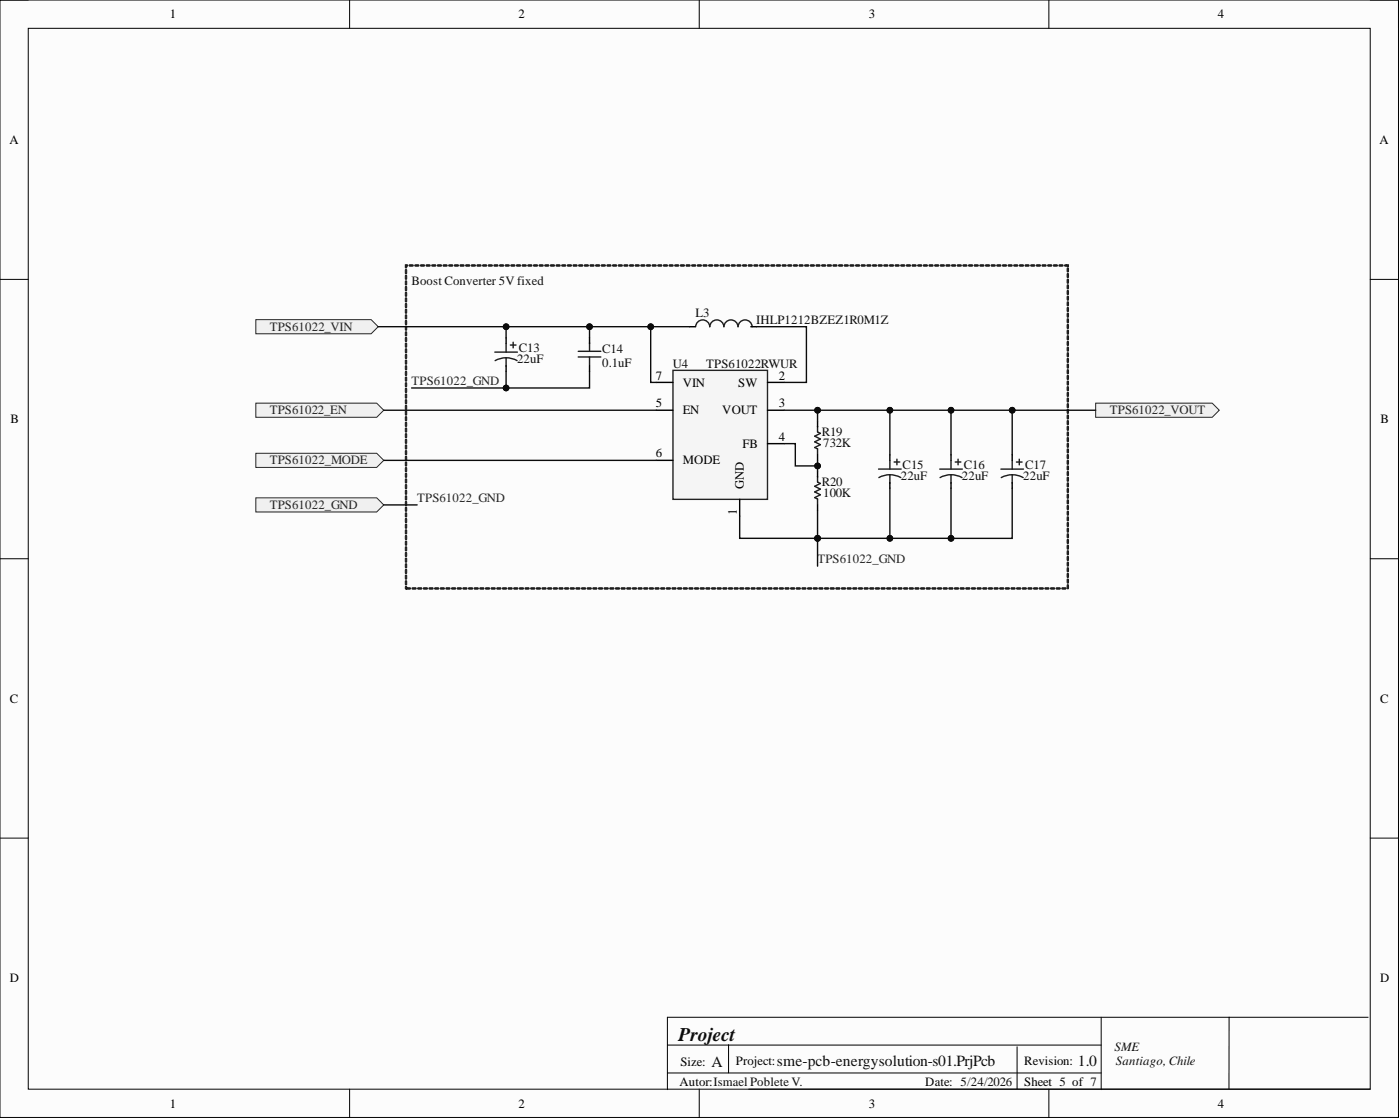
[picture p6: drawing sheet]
<svg xmlns="http://www.w3.org/2000/svg" width="251mm" height="201mm" viewBox="0 0 251 201" stroke-linecap="round" stroke-linejoin="round" font-family="sans-serif">
<path d="M0 0h250.9v200.5h-250.9z" fill-rule="evenodd" fill="#fcfcfc"/>
<path d="M0 0h250.9v200.5h-250.9z" fill="none" stroke="#000" stroke-width=".18"/>
<path d="M5.1 5.1h240.7v190.3h-240.7z" fill-rule="evenodd" fill="#fcfcfc"/>
<g fill="none" stroke="#000" stroke-width=".18">
<path d="M0 0h5.1M5.1 5.1h240.7v190.3h-240.7zM62.7 0v5.1M125.5 0v5.1M188.2 0v5.1M245.8 0h5.1v5.1M0 50.1h5.1M245.8 50.1h5.1M0 100.2h5.1M245.8 100.2h5.1M0 150.3h5.1M245.8 150.3h5.1"/>
<path d="M62.7 195.4v5.1M119.7 187.5h77.9M119.7 192.5h77.9M125.5 195.4v5.1M130.7 187.4v5.1M134.3 195.4h111.5M182.5 187.8v7.6M188.2 195.4v5.1M197.6 182.5v13M220.5 182.5v12.9M245.5 182.5h-125.8v13M250.9 195.4v5.1"/>
</g>
<path d="M120.7 66.4h17v23.2h-17z" fill-rule="evenodd" fill="#f5f5f5"/>
<path d="M120.7 66.4h17v23.2h-17z" fill="none" stroke="#262626" stroke-width=".25"/>
<path d="M117.7 68.6h3M117.7 73.6h3M137.7 68.6h3M137.7 73.6h3M137.7 79.6h3M117.7 82.6h3M132.7 89.6v3" fill="none" stroke="#000" stroke-width=".25"/>
<path d="M45.9 57.3h20.7l1.3 1.3-1.3 1.3h-20.7z" fill-rule="evenodd" fill="#f0f0f0"/>
<path d="M45.9 57.3h20.7l1.3 1.3-1.3 1.3h-20.7z" fill="none" stroke="#262626" stroke-width=".18"/>
<path d="M45.9 72.3h21.7l1.3 1.3-1.3 1.3h-21.7z" fill-rule="evenodd" fill="#f0f0f0"/>
<path d="M45.9 72.3h21.7l1.3 1.3-1.3 1.3h-21.7z" fill="none" stroke="#262626" stroke-width=".18"/>
<path d="M45.9 81.3h21.7l1.3 1.3-1.3 1.2h-21.7z" fill-rule="evenodd" fill="#f0f0f0"/>
<path d="M45.9 81.3h21.7l1.3 1.3-1.3 1.2h-21.7z" fill="none" stroke="#262626" stroke-width=".18"/>
<path d="M196.6 72.3h20.9l1.3 1.3-1.3 1.3h-20.9z" fill-rule="evenodd" fill="#f0f0f0"/>
<path d="M196.6 72.3h20.9l1.3 1.3-1.3 1.3h-20.9z" fill="none" stroke="#262626" stroke-width=".18"/>
<path d="M45.9 89.3h21.7l1.3 1.3-1.3 1.2h-21.7z" fill-rule="evenodd" fill="#f0f0f0"/>
<path d="M45.9 89.3h21.7l1.3 1.3-1.3 1.2h-21.7z" fill="none" stroke="#262626" stroke-width=".18"/>
<path d="M72.8 105.2l.2 .1-.2 .4-.1-.1zM72.8 104.2l.2 .1v.5l-.2 .1-.1-.1zM72.8 103.2l.2 .1v.5l-.2 .1-.1-.1zM72.8 102.2l.2 .1v.5l-.2 .1-.1-.1zM72.8 101.2h.2v.6l-.2 .1-.1-.1zM72.8 100.1l.2 .1v.5l-.2 .2-.1-.2zM72.8 99.1l.2 .1v.5l-.2 .1-.1-.1zM72.8 98.1l.2 .1v.5l-.2 .1-.1-.1zM72.8 97.1l.2 .1v.5l-.2 .1-.1-.1zM72.8 96.1l.2 .1v.5l-.2 .1-.1-.1zM72.8 95.1l.2 .1v.5l-.2 .1-.1-.1zM72.8 94l.2 .1v.5l-.2 .2-.1-.2zM72.8 93l.2 .1v.5l-.2 .2-.1-.2zM72.8 92l.2 .1v.5l-.2 .1-.1-.1zM72.8 91l.2 .1v.5l-.2 .1-.1-.1zM72.8 90l.2 .1v.5l-.2 .1-.1-.1zM72.8 89l.2 .1v.5l-.2 .1-.1-.1zM72.8 88l.2 .1v.5l-.2 .1-.1-.1zM72.8 86.9l.2 .1v.5l-.2 .2-.1-.2zM72.8 85.9l.2 .1v.5l-.2 .2-.1-.2zM72.8 84.9l.2 .1v.5l-.2 .1-.1-.1zM72.8 83.9l.2 .1v.5l-.2 .1-.1-.1zM72.8 82.9l.2 .1v.5l-.2 .1-.1-.1zM72.8 81.9l.2 .1v.5l-.2 .1-.1-.1zM72.8 80.9h.2v.6l-.2 .1-.1-.1zM72.8 79.8l.2 .1v.5l-.2 .2-.1-.2zM72.8 78.8l.2 .1v.5l-.2 .2-.1-.2zM72.8 77.8l.2 .1v.5l-.2 .1-.1-.1zM72.8 76.8l.2 .1v.5l-.2 .1-.1-.1zM72.8 75.8l.2 .1v.5l-.2 .1-.1-.1zM72.8 74.8l.2 .1v.5l-.2 .1-.1-.1zM72.8 73.8h.2v.5l-.2 .2-.1-.2zM72.8 72.7l.2 .1v.5l-.2 .2-.1-.2zM72.8 71.7l.2 .1v.5l-.2 .1-.1-.1zM72.8 70.7l.2 .1v.5l-.2 .1-.1-.1zM72.8 69.7l.2 .1v.5l-.2 .1-.1-.1zM72.8 68.7l.2 .1v.5l-.2 .1-.1-.1zM72.8 67.7l.2 .1v.5l-.2 .1-.1-.1zM72.8 66.6l.2 .1v.5l-.2 .2-.1-.2zM72.8 65.6l.2 .1v.5l-.2 .2-.1-.2zM72.8 64.6l.2 .1v.5l-.2 .1-.1-.1zM72.8 63.6l.2 .1v.5l-.2 .1-.1-.1zM72.8 62.6l.2 .1v.5l-.2 .1-.1-.1zM72.8 61.6l.2 .1v.5l-.2 .1-.1-.1zM72.8 60.6h.2v.6l-.2 .1-.1-.1zM72.8 59.5l.2 .1v.5l-.2 .2-.1-.2zM72.8 58.5l.2 .1v.5l-.2 .2-.1-.2zM72.8 57.5l.2 .1v.5l-.2 .1-.1-.1zM72.8 56.5l.2 .1v.5l-.2 .1-.1-.1zM72.8 55.5l.2 .1v.5l-.2 .1-.1-.1zM72.8 54.5l.2 .1v.5l-.2 .1-.1-.1zM72.8 53.5h.2v.6l-.2 .1-.1-.1zM72.8 52.4l.2 .1v.5l-.2 .2-.1-.2zM72.8 51.4l.2 .1v.5l-.2 .1-.1-.1zM72.8 50.4l.2 .1v.5l-.2 .1-.1-.1zM72.8 49.4l.2 .1v.5l-.2 .1-.1-.1zM72.8 48.4l.2 .1v.5l-.2 .1-.1-.1zM72.7 47.5l.4 .1-.3 .1 .2-.1-.2 .5-.1-.1zM73.4 47.5h.6l.2 .1-.2 .1h-.5zM74.4 47.5h.6l.2 .1-.2 .1h-.5zM75.5 47.5h.6l.1 .1-.1 .1h-.6zM76.5 47.5h.6l.1 .1-.1 .1h-.5zM77.5 47.5h.6l.1 .1-.1 .1h-.5zM78.5 47.5h.6l.1 .1-.1 .1h-.5zM79.5 47.5h.6l.1 .1-.1 .1h-.5zM80.5 47.5h.6l.1 .1-.1 .1h-.5zM81.5 47.5h.6l.2 .1-.2 .1h-.5zM82.6 47.5h.5l.2 .1-.2 .1h-.5zM83.6 47.5h.6l.1 .1-.1 .1h-.5zM84.6 47.5h.6l.1 .1-.1 .1h-.5zM85.6 47.5h.6l.1 .1-.1 .1h-.5zM86.6 47.5h.6l.1 .1-.1 .1h-.5zM87.6 47.5h.6l.1 .1-.1 .1h-.5zM88.6 47.5h.6l.2 .1-.2 .1h-.5zM89.6 47.5h.6l.2 .1-.2 .1h-.5zM90.7 47.5h.6l.1 .1-.1 .1h-.5zM91.7 47.5h.6l.1 .1-.1 .1h-.5zM92.7 47.5h.6l.1 .1-.1 .1h-.5zM93.7 47.5h.6l.1 .1-.1 .1h-.5zM94.7 47.5h.6l.1 .1-.1 .1h-.5zM95.7 47.5h.6l.2 .1-.2 .1h-.5zM96.7 47.5h.6l.2 .1-.2 .1h-.5zM97.8 47.5h.6l.1 .1-.1 .1h-.6zM98.8 47.5h.6l.1 .1-.1 .1h-.5zM99.8 47.5h.6l.1 .1-.1 .1h-.5zM100.8 47.5h.6l.1 .1-.1 .1h-.5zM101.8 47.5h.6l.1 .1-.1 .1h-.5zM102.8 47.5h.6l.2 .1-.2 .1h-.5zM103.8 47.5h.6l.2 .1-.2 .1h-.5zM104.9 47.5h.6l.1 .1-.1 .1h-.6zM105.9 47.5h.6l.1 .1-.1 .1h-.5zM106.9 47.5h.6l.1 .1-.1 .1h-.5zM107.9 47.5h.6l.1 .1-.1 .1h-.5zM108.9 47.5h.6l.1 .1-.1 .1h-.5zM109.9 47.5h.6l.1 .1-.1 .1h-.5zM110.9 47.5h.6l.2 .1-.2 .1h-.5zM112 47.5h.5l.2 .1-.2 .1h-.5zM113 47.5h.6l.1 .1-.1 .1h-.5zM114 47.5h.6l.1 .1-.1 .1h-.5zM115 47.5h.6l.1 .1-.1 .1h-.5zM116 47.5h.6l.1 .1-.1 .1h-.5zM117 47.5h.6l.1 .1-.1 .1h-.5zM118 47.5h.6l.2 .1-.2 .1h-.5zM119 47.5h.6l.2 .1-.2 .1h-.5zM120.1 47.5h.6l.1 .1-.1 .1h-.5zM121.1 47.5h.6l.1 .1-.1 .1h-.5zM122.1 47.5h.6l.1 .1-.1 .1h-.5zM123.1 47.5h.6l.1 .1-.1 .1h-.5zM124.1 47.5h.6l.1 .1-.1 .1h-.5zM125.1 47.5h.6l.2 .1-.2 .1h-.5zM126.1 47.5h.6l.2 .1-.2 .1h-.5zM127.2 47.5h.6l.1 .1-.1 .1h-.6zM128.2 47.5h.6l.1 .1-.1 .1h-.5zM129.2 47.5h.6l.1 .1-.1 .1h-.5zM130.2 47.5h.6l.1 .1-.1 .1h-.5zM131.2 47.5h.6l.1 .1-.1 .1h-.5zM132.2 47.5h.6l.2 .1-.2 .1h-.5zM133.2 47.5h.6l.2 .1-.2 .1h-.5zM134.3 47.5h.6l.1 .1-.1 .1h-.6zM135.3 47.5h.6l.1 .1-.1 .1h-.5zM136.3 47.5h.6l.1 .1-.1 .1h-.5zM137.3 47.5h.6l.1 .1-.1 .1h-.5zM138.3 47.5h.6l.1 .1-.1 .1h-.5zM139.3 47.5h.6l.1 .1-.1 .1h-.5zM140.3 47.5h.6l.2 .1-.2 .1h-.5zM141.4 47.5h.5l.2 .1-.2 .1h-.5zM142.4 47.5h.6l.1 .1-.1 .1h-.5zM143.4 47.5h.6l.1 .1-.1 .1h-.5zM144.4 47.5h.6l.1 .1-.1 .1h-.5zM145.4 47.5h.6l.1 .1-.1 .1h-.5zM146.4 47.5h.6l.1 .1-.1 .1h-.5zM147.4 47.5h.6l.2 .1-.2 .1h-.5zM148.4 47.5h.6l.2 .1-.2 .1h-.5zM149.5 47.5h.6l.1 .1-.1 .1h-.5zM150.5 47.5h.6l.1 .1-.1 .1h-.5zM151.5 47.5h.6l.1 .1-.1 .1h-.5zM152.5 47.5h.6l.1 .1-.1 .1h-.5zM153.5 47.5h.6l.1 .1-.1 .1h-.5zM154.5 47.5h.6l.2 .1-.2 .1h-.5zM155.5 47.5h.6l.2 .1-.2 .1h-.5zM156.6 47.5h.6l.1 .1-.1 .1h-.6zM157.6 47.5h.6l.1 .1-.1 .1h-.5zM158.6 47.5h.6l.1 .1-.1 .1h-.5zM159.6 47.5h.6l.1 .1-.1 .1h-.5zM160.6 47.5h.6l.1 .1-.1 .1h-.5zM161.6 47.5h.6l.2 .1-.2 .1h-.5zM162.6 47.5h.6l.2 .1-.2 .1h-.5zM163.7 47.5h.6l.1 .1-.1 .1h-.6zM164.7 47.5h.6l.1 .1-.1 .1h-.5zM165.7 47.5h.6l.1 .1-.1 .1h-.5zM166.7 47.5h.6l.1 .1-.1 .1h-.5zM167.7 47.5h.6l.1 .1-.1 .1h-.5zM168.7 47.5h.6l.1 .1-.1 .1h-.5zM169.7 47.5h.6l.2 .1-.2 .1h-.5zM170.7 47.5h.6l.2 .1-.2 .1h-.5zM171.8 47.5h.6l.1 .1-.1 .1h-.5zM172.8 47.5h.6l.1 .1-.1 .1h-.5zM173.8 47.5h.6l.1 .1-.1 .1h-.5zM174.8 47.5h.6l.1 .1-.1 .1h-.5zM175.8 47.5h.6l.1 .1-.1 .1h-.5zM176.8 47.5h.6l.2 .1-.2 .1h-.5zM177.8 47.5h.6l.2 .1-.2 .1h-.5zM178.9 47.5h.6l.1 .1-.1 .1h-.5zM179.9 47.5h.6l.1 .1-.1 .1h-.5zM180.9 47.5h.6l.1 .1-.1 .1h-.5zM181.9 47.5h.6l.1 .1-.1 .1h-.5zM182.9 47.5h.6l.1 .1-.1 .1h-.5zM183.9 47.5h.6l.2 .1-.2 .1h-.5zM184.9 47.5h.6l.2 .1-.2 .1h-.5zM186 47.5h.6l.1 .1-.1 .1h-.6zM187 47.5h.6l.1 .1-.1 .1h-.5zM188 47.5h.6l.1 .1-.1 .1h-.5zM189 47.5h.6l.1 .1-.1 .1h-.5zM190 47.5h.6l.1 .1-.1 .1h-.5zM191 47.5h.7v.2l-.1 .1-.1-.2 .1 .1h-.5zM191.5 48.1l.2 .1v.5l-.1 .1-.1-.1zM191.5 49.1l.2 .1v.5l-.1 .1-.1-.1zM191.5 50.1l.2 .1v.5l-.1 .1-.1-.1zM191.5 51.1l.2 .1v.5l-.1 .1-.1-.1zM191.5 52.1l.2 .1v.5l-.1 .2-.1-.2zM191.5 53.1l.2 .1v.5l-.1 .2-.1-.2zM191.5 54.2l.2 .1v.5l-.1 .1-.1-.1zM191.5 55.2l.2 .1v.5l-.1 .1-.1-.1zM191.5 56.2l.2 .1v.5l-.1 .1-.1-.1zM191.5 57.2l.2 .1v.5l-.1 .1-.1-.1zM191.5 58.2l.2 .1v.5l-.1 .1-.1-.1zM191.5 59.2l.2 .1v.5l-.1 .2-.1-.2zM191.5 60.3h.2v.5l-.1 .2-.1-.2zM191.5 61.3l.2 .1v.5l-.1 .1-.1-.1zM191.5 62.3l.2 .1v.5l-.1 .1-.1-.1zM191.5 63.3l.2 .1v.5l-.1 .1-.1-.1zM191.5 64.3l.2 .1v.5l-.1 .1-.1-.1zM191.5 65.3l.2 .1v.5l-.1 .2-.1-.2zM191.5 66.3l.2 .1v.5l-.1 .2-.1-.2zM191.5 67.4h.2v.6l-.1 .1-.1-.1zM191.5 68.4l.2 .1v.5l-.1 .1-.1-.1zM191.5 69.4l.2 .1v.5l-.1 .1-.1-.1zM191.5 70.4l.2 .1v.5l-.1 .1-.1-.1zM191.5 71.4l.2 .1v.5l-.1 .1-.1-.1zM191.5 72.4l.2 .1v.5l-.1 .2-.1-.2zM191.5 73.4l.2 .1v.5l-.1 .2-.1-.2zM191.5 74.5l.2 .1v.5l-.1 .1-.1-.1zM191.5 75.5l.2 .1v.5l-.1 .1-.1-.1zM191.5 76.5l.2 .1v.5l-.1 .1-.1-.1zM191.5 77.5l.2 .1v.5l-.1 .1-.1-.1zM191.5 78.5l.2 .1v.5l-.1 .1-.1-.1zM191.5 79.5l.2 .1v.5l-.1 .2-.1-.2zM191.5 80.6h.2v.5l-.1 .2-.1-.2zM191.5 81.6l.2 .1v.5l-.1 .1-.1-.1zM191.5 82.6l.2 .1v.5l-.1 .1-.1-.1zM191.5 83.6l.2 .1v.5l-.1 .1-.1-.1zM191.5 84.6l.2 .1v.5l-.1 .1-.1-.1zM191.5 85.6l.2 .1v.5l-.1 .1-.1-.1zM191.5 86.6l.2 .1v.5l-.1 .2-.1-.2zM191.5 87.7h.2v.6l-.1 .1-.1-.1zM191.5 88.7l.2 .1v.5l-.1 .1-.1-.1zM191.5 89.7l.2 .1v.5l-.1 .1-.1-.1zM191.5 90.7l.2 .1v.5l-.1 .1-.1-.1zM191.5 91.7l.2 .1v.5l-.1 .1-.1-.1zM191.5 92.7l.2 .1v.5l-.1 .2-.1-.2zM191.5 93.7l.2 .1v.5l-.1 .2-.1-.2zM191.5 94.8h.2v.6l-.1 .1-.1-.1zM191.5 95.8l.2 .1v.5l-.1 .1-.1-.1zM191.5 96.8l.2 .1v.5l-.1 .1-.1-.1zM191.5 97.8l.2 .1v.5l-.1 .1-.1-.1zM191.5 98.8l.2 .1v.5l-.1 .1-.1-.1zM191.5 99.8l.2 .1v.5l-.1 .2-.1-.2zM191.5 100.9h.2v.5l-.1 .2-.1-.2zM191.5 101.9l.2 .1v.5l-.1 .1-.1-.1zM191.5 102.9l.2 .1v.5l-.1 .1-.1-.1zM191.5 103.9l.2 .1v.5l-.1 .1-.1-.1zM191.5 104.9l.2 .1v.5l-.1 .1-.1-.1zM190.5 105.5l.6-.1 .2 .2-.2 .1h-.5zM189.5 105.5l.6-.1 .1 .2-.1 .1h-.5zM188.5 105.5l.6-.1 .1 .2-.1 .1h-.5zM187.5 105.5l.6-.1 .1 .2-.1 .1h-.5zM186.5 105.5l.6-.1 .1 .2-.1 .1h-.5zM185.5 105.5l.6-.1 .1 .2-.1 .1h-.5zM184.4 105.5l.6-.1 .2 .2-.2 .1h-.5zM183.4 105.5l.6-.1 .2 .2-.2 .1h-.5zM182.4 105.5l.6-.1 .1 .2-.1 .1h-.5zM181.4 105.5l.6-.1 .1 .2-.1 .1h-.5zM180.4 105.5l.6-.1 .1 .2-.1 .1h-.5zM179.4 105.5l.6-.1 .1 .2-.1 .1h-.5zM178.4 105.5l.6-.1 .1 .2-.1 .1h-.5zM177.3 105.5l.6-.1 .2 .2-.2 .1h-.5zM176.3 105.5l.6-.1 .2 .2-.2 .1h-.5zM175.3 105.5l.6-.1 .1 .2-.1 .1h-.5zM174.3 105.5l.6-.1 .1 .2-.1 .1h-.5zM173.3 105.5l.6-.1 .1 .2-.1 .1h-.5zM172.3 105.5l.6-.1 .1 .2-.1 .1h-.5zM171.3 105.5l.6-.1 .1 .2-.1 .1h-.5zM170.3 105.5l.6-.1 .1 .2-.1 .1h-.6zM169.2 105.5l.6-.1 .2 .2-.2 .1h-.5zM168.2 105.5l.6-.1 .2 .2-.2 .1h-.5zM167.2 105.5l.6-.1 .1 .2-.1 .1h-.5zM166.2 105.5l.6-.1 .1 .2-.1 .1h-.5zM165.2 105.5l.6-.1 .1 .2-.1 .1h-.5zM164.2 105.5l.6-.1 .1 .2-.1 .1h-.5zM163.2 105.5l.6-.1 .1 .2-.1 .1h-.6zM162.1 105.5l.6-.1 .2 .2-.2 .1h-.5zM161.1 105.5l.6-.1 .2 .2-.2 .1h-.5zM160.1 105.5l.6-.1 .1 .2-.1 .1h-.5zM159.1 105.5l.6-.1 .1 .2-.1 .1h-.5zM158.1 105.5l.6-.1 .1 .2-.1 .1h-.5zM157.1 105.5l.6-.1 .1 .2-.1 .1h-.5zM156.1 105.5l.6-.1 .1 .2-.1 .1h-.5zM155 105.5l.6-.1 .2 .2-.2 .1h-.5zM154 105.5l.6-.1 .2 .2-.2 .1h-.5zM153 105.5l.6-.1 .1 .2-.1 .1h-.5zM152 105.5l.6-.1 .1 .2-.1 .1h-.5zM151 105.5l.6-.1 .1 .2-.1 .1h-.5zM150 105.5l.6-.1 .1 .2-.1 .1h-.5zM149 105.5l.6-.1 .1 .2-.1 .1h-.5zM148 105.5l.5-.1 .2 .2-.2 .1h-.5zM146.9 105.5l.6-.1 .2 .2-.2 .1h-.5zM145.9 105.5l.6-.1 .1 .2-.1 .1h-.5zM144.9 105.5l.6-.1 .1 .2-.1 .1h-.5zM143.9 105.5l.6-.1 .1 .2-.1 .1h-.5zM142.9 105.5l.6-.1 .1 .2-.1 .1h-.5zM141.9 105.5l.6-.1 .1 .2-.1 .1h-.5zM140.9 105.5l.6-.1 .1 .2-.1 .1h-.6zM139.8 105.5l.6-.1 .2 .2-.2 .1h-.5zM138.8 105.5l.6-.1 .2 .2-.2 .1h-.5zM137.8 105.5l.6-.1 .1 .2-.1 .1h-.5zM136.8 105.5l.6-.1 .1 .2-.1 .1h-.5zM135.8 105.5l.6-.1 .1 .2-.1 .1h-.5zM134.8 105.5l.6-.1 .1 .2-.1 .1h-.5zM133.8 105.5l.6-.1 .1 .2-.1 .1h-.6zM132.7 105.5l.6-.1 .2 .2-.2 .1h-.5zM131.7 105.5l.6-.1 .2 .2-.2 .1h-.5zM130.7 105.5l.6-.1 .1 .2-.1 .1h-.5zM129.7 105.5l.6-.1 .1 .2-.1 .1h-.5zM128.7 105.5l.6-.1 .1 .2-.1 .1h-.5zM127.7 105.5l.6-.1 .1 .2-.1 .1h-.5zM126.7 105.5l.6-.1 .1 .2-.1 .1h-.5zM125.6 105.5l.6-.1 .2 .2-.2 .1h-.5zM124.6 105.5l.6-.1 .2 .2-.2 .1h-.5zM123.6 105.5l.6-.1 .1 .2-.1 .1h-.5zM122.6 105.5l.6-.1 .1 .2-.1 .1h-.5zM121.6 105.5l.6-.1 .1 .2-.1 .1h-.5zM120.6 105.5l.6-.1 .1 .2-.1 .1h-.5zM119.6 105.5l.6-.1 .1 .2-.1 .1h-.5zM118.6 105.5l.5-.1 .2 .2-.2 .1h-.5zM117.5 105.5l.6-.1 .2 .2-.2 .1h-.5zM116.5 105.5l.6-.1 .1 .2-.1 .1h-.5zM115.5 105.5l.6-.1 .1 .2-.1 .1h-.5zM114.5 105.5l.6-.1 .1 .2-.1 .1h-.5zM113.5 105.5l.6-.1 .1 .2-.1 .1h-.5zM112.5 105.5l.6-.1 .1 .2-.1 .1h-.5zM111.5 105.5l.6-.1 .1 .2-.1 .1h-.6zM110.4 105.5l.6-.1 .2 .2-.2 .1h-.5zM109.4 105.5l.6-.1 .2 .2-.2 .1h-.5zM108.4 105.5l.6-.1 .1 .2-.1 .1h-.5zM107.4 105.5l.6-.1 .1 .2-.1 .1h-.5zM106.4 105.5l.6-.1 .1 .2-.1 .1h-.5zM105.4 105.5l.6-.1 .1 .2-.1 .1h-.5zM104.4 105.5l.6-.1 .1 .2-.1 .1h-.6zM103.3 105.5l.6-.1 .2 .2-.2 .1h-.5zM102.3 105.5l.6-.1 .2 .2-.2 .1h-.5zM101.3 105.5l.6-.1 .1 .2-.1 .1h-.5zM100.3 105.5l.6-.1 .1 .2-.1 .1h-.5zM99.3 105.5l.6-.1 .1 .2-.1 .1h-.5zM98.3 105.5l.6-.1 .1 .2-.1 .1h-.5zM97.3 105.5l.6-.1 .1 .2-.1 .1h-.5zM96.2 105.5l.6-.1 .2 .2-.2 .1h-.5zM95.2 105.5l.6-.1 .2 .2-.2 .1h-.5zM94.2 105.5l.6-.1 .1 .2-.1 .1h-.5zM93.2 105.5l.6-.1 .1 .2-.1 .1h-.5zM92.2 105.5l.6-.1 .1 .2-.1 .1h-.5zM91.2 105.5l.6-.1 .1 .2-.1 .1h-.5zM90.2 105.5l.6-.1 .1 .2-.1 .1h-.5zM89.2 105.5l.5-.1 .2 .2-.2 .1h-.5zM88.1 105.5l.6-.1 .2 .2-.2 .1h-.5zM87.1 105.5l.6-.1 .1 .2-.1 .1h-.5zM86.1 105.5l.6-.1 .1 .2-.1 .1h-.5zM85.1 105.5l.6-.1 .1 .2-.1 .1h-.5zM84.1 105.5l.6-.1 .1 .2-.1 .1h-.5zM83.1 105.5l.6-.1 .1 .2-.1 .1h-.5zM82.1 105.5l.6-.1 .1 .2-.1 .1h-.6zM81 105.5l.6-.1 .2 .2-.2 .1h-.5zM80 105.5l.6-.1 .2 .2-.2 .1h-.5zM79 105.5l.6-.1 .1 .2-.1 .1h-.5zM78 105.5l.6-.1 .1 .2-.1 .1h-.5zM77 105.5l.6-.1 .1 .2-.1 .1h-.5zM76 105.5l.6-.1 .1 .2-.1 .1h-.5zM75 105.5l.6-.1 .1 .2-.1 .1h-.5zM73.9 105.5l.6-.1 .2 .2-.2 .1h-.5zM72.9 105.5l.6-.1 .2 .2-.2 .1h-.5z" fill="#1c1c1c" stroke="#1c1c1c" stroke-width=".18"/>
<path d="M146.7 91.6v10" fill="none" stroke="#0e0e0e" stroke-width=".25"/>
<circle cx="146.7" cy="96.6" r=".51" fill="#0e0e0e"/>
<circle cx="146.7" cy="96.6" r=".51" fill="none" stroke="#0e0e0e" stroke-width=".18"/>
<path d="M146.7 73.6h13v8" fill="none" stroke="#0e0e0e" stroke-width=".25"/>
<circle cx="146.7" cy="73.6" r=".51" fill="#0e0e0e"/>
<circle cx="146.7" cy="73.6" r=".51" fill="none" stroke="#0e0e0e" stroke-width=".18"/>
<circle cx="159.7" cy="73.6" r=".51" fill="#0e0e0e"/>
<circle cx="159.7" cy="73.6" r=".51" fill="none" stroke="#0e0e0e" stroke-width=".18"/>
<path d="M140.7 79.6h2v4h4" fill="none" stroke="#0e0e0e" stroke-width=".25"/>
<circle cx="146.7" cy="83.6" r=".51" fill="#0e0e0e"/>
<circle cx="146.7" cy="83.6" r=".51" fill="none" stroke="#0e0e0e" stroke-width=".18"/>
<path d="M159.7 73.6h36.9M68.9 82.6h48.8" fill="none" stroke="#0e0e0e" stroke-width=".25"/>
<circle cx="159.7" cy="73.6" r=".51" fill="#0e0e0e"/>
<circle cx="159.7" cy="73.6" r=".51" fill="none" stroke="#0e0e0e" stroke-width=".18"/>
<circle cx="170.6" cy="73.6" r=".51" fill="#0e0e0e"/>
<circle cx="170.6" cy="73.6" r=".51" fill="none" stroke="#0e0e0e" stroke-width=".18"/>
<circle cx="181.6" cy="73.6" r=".51" fill="#0e0e0e"/>
<circle cx="181.6" cy="73.6" r=".51" fill="none" stroke="#0e0e0e" stroke-width=".18"/>
<path d="M68.9 73.6h48.8M132.7 92.6v4h14" fill="none" stroke="#0e0e0e" stroke-width=".25"/>
<circle cx="146.7" cy="96.6" r=".51" fill="#0e0e0e"/>
<circle cx="146.7" cy="96.6" r=".51" fill="none" stroke="#0e0e0e" stroke-width=".18"/>
<path d="M159.7 87.6v9h-13" fill="none" stroke="#0e0e0e" stroke-width=".25"/>
<circle cx="159.7" cy="96.6" r=".51" fill="#0e0e0e"/>
<circle cx="159.7" cy="96.6" r=".51" fill="none" stroke="#0e0e0e" stroke-width=".18"/>
<circle cx="146.7" cy="96.6" r=".51" fill="#0e0e0e"/>
<circle cx="146.7" cy="96.6" r=".51" fill="none" stroke="#0e0e0e" stroke-width=".18"/>
<path d="M90.8 66.6v3h-17" fill="none" stroke="#0e0e0e" stroke-width=".25"/>
<circle cx="90.8" cy="69.6" r=".51" fill="#0e0e0e"/>
<circle cx="90.8" cy="69.6" r=".51" fill="none" stroke="#0e0e0e" stroke-width=".18"/>
<path d="M68.9 90.6h5.9M170.6 87.6v9h-10.9" fill="none" stroke="#0e0e0e" stroke-width=".25"/>
<circle cx="159.7" cy="96.6" r=".51" fill="#0e0e0e"/>
<circle cx="159.7" cy="96.6" r=".51" fill="none" stroke="#0e0e0e" stroke-width=".18"/>
<circle cx="170.6" cy="96.6" r=".51" fill="#0e0e0e"/>
<circle cx="170.6" cy="96.6" r=".51" fill="none" stroke="#0e0e0e" stroke-width=".18"/>
<path d="M181.6 87.6v9h-11" fill="none" stroke="#0e0e0e" stroke-width=".25"/>
<circle cx="170.6" cy="96.6" r=".51" fill="#0e0e0e"/>
<circle cx="170.6" cy="96.6" r=".51" fill="none" stroke="#0e0e0e" stroke-width=".18"/>
<path d="M181.6 73.6v8" fill="none" stroke="#0e0e0e" stroke-width=".25"/>
<circle cx="181.6" cy="73.6" r=".51" fill="#0e0e0e"/>
<circle cx="181.6" cy="73.6" r=".51" fill="none" stroke="#0e0e0e" stroke-width=".18"/>
<path d="M170.6 73.6v8" fill="none" stroke="#0e0e0e" stroke-width=".25"/>
<circle cx="170.6" cy="73.6" r=".51" fill="#0e0e0e"/>
<circle cx="170.6" cy="73.6" r=".51" fill="none" stroke="#0e0e0e" stroke-width=".18"/>
<path d="M105.8 66.6v3h-15" fill="none" stroke="#0e0e0e" stroke-width=".25"/>
<circle cx="90.8" cy="69.6" r=".51" fill="#0e0e0e"/>
<circle cx="90.8" cy="69.6" r=".51" fill="none" stroke="#0e0e0e" stroke-width=".18"/>
<path d="M105.8 58.6v2" fill="none" stroke="#0e0e0e" stroke-width=".25"/>
<circle cx="105.8" cy="58.6" r=".51" fill="#0e0e0e"/>
<circle cx="105.8" cy="58.6" r=".51" fill="none" stroke="#0e0e0e" stroke-width=".18"/>
<path d="M90.8 58.6h25.9v10h1" fill="none" stroke="#0e0e0e" stroke-width=".25"/>
<circle cx="90.8" cy="58.6" r=".51" fill="#0e0e0e"/>
<circle cx="90.8" cy="58.6" r=".51" fill="none" stroke="#0e0e0e" stroke-width=".18"/>
<circle cx="105.8" cy="58.6" r=".51" fill="#0e0e0e"/>
<circle cx="105.8" cy="58.6" r=".51" fill="none" stroke="#0e0e0e" stroke-width=".18"/>
<circle cx="116.7" cy="58.6" r=".51" fill="#0e0e0e"/>
<circle cx="116.7" cy="58.6" r=".51" fill="none" stroke="#0e0e0e" stroke-width=".18"/>
<path d="M67.9 58.6h22.9v2" fill="none" stroke="#0e0e0e" stroke-width=".25"/>
<circle cx="90.8" cy="58.6" r=".51" fill="#0e0e0e"/>
<circle cx="90.8" cy="58.6" r=".51" fill="none" stroke="#0e0e0e" stroke-width=".18"/>
<path d="M124.8 58.6a1.27 1.27 0 0 1 1.3-1.2 1.27 1.27 0 0 1 1.2 1.2 1.27 1.27 0 0 1 1.3-1.2 1.27 1.27 0 0 1 1.3 1.2 1.27 1.27 0 0 1 1.2-1.2 1.27 1.27 0 0 1 1.3 1.2 1.27 1.27 0 0 1 1.3-1.2 1.27 1.27 0 0 1 1.2 1.2" fill="none" stroke="#1c1c1c" stroke-width=".25"/>
<path d="M123.7 58.6h1M134.7 58.6h1" fill="none" stroke="#000" stroke-width=".25"/>
<path d="M116.7 58.6h7" fill="none" stroke="#0e0e0e" stroke-width=".25"/>
<circle cx="116.7" cy="58.6" r=".51" fill="#0e0e0e"/>
<circle cx="116.7" cy="58.6" r=".51" fill="none" stroke="#0e0e0e" stroke-width=".18"/>
<path d="M135.7 58.6h9v10h-4M140.7 73.6h6v2" fill="none" stroke="#0e0e0e" stroke-width=".25"/>
<g fill="none" stroke="#1c1c1c" stroke-width=".25">
<path d="M88.8 63.2h4M90.8 64.2l1.2 .2 .8 .3M90.8 64.2l-1.2 .2-.8 .3M90.8 61.6v1.6M90.8 64.2v1.5M91.6 61.9h1M92.1 61.4v1M103.7 63h4.1M103.7 64h4.1M105.8 61.5v1.5M105.8 64v1.6M146.7 76.5v1l.5 .2-1 .5 1 .6-1 .5 1 .5-1 .5 .5 .2v1"/>
<path d="M146.7 85.5v1l.5 .2-1 .5 1 .5-1 .5 1 .6-1 .5 .5 .2v1M157.6 84.1h4.1M159.7 85.2l1.2 .1 .7 .4M159.7 85.2h-.9l-1.1 .5M159.7 82.6v1.5M159.7 85.2v1.5M160.4 82.9h1M160.9 82.4v1M168.6 84.2h4.1M170.6 85.2h.8l1.2 .5M170.6 85.2l-1.2 .1-.7 .4M170.6 82.6v1.5"/>
<path d="M170.6 85.2v1.5M171.4 82.9h1M171.9 82.4v1M179.6 84.2h4M181.6 85.2l1.2 .1 .8 .4M181.6 85.2l-1.2 .1-.8 .4M181.6 82.6v1.6M181.6 85.2v1.5M182.4 82.9h1M182.9 82.4v1"/>
</g>
<g fill="none" stroke="#000" stroke-width=".25">
<path d="M90.8 60.6v1M90.8 65.6v1M105.8 60.6v1M105.8 65.6v1M146.7 75.6v1M146.7 81.6v1M146.7 84.6v1M146.7 90.6v1M159.7 81.6v1M159.7 86.6v1M170.6 81.6v1M170.6 86.6v1"/>
<path d="M181.6 81.6v1M181.6 86.6v1"/>
</g>
<circle cx="146.7" cy="73.6" r=".51" fill="#0e0e0e"/>
<circle cx="146.7" cy="73.6" r=".51" fill="none" stroke="#0e0e0e" stroke-width=".18"/>
<path d="M146.7 82.6v2" fill="none" stroke="#0e0e0e" stroke-width=".25"/>
<circle cx="146.7" cy="83.6" r=".51" fill="#0e0e0e"/>
<circle cx="146.7" cy="83.6" r=".51" fill="none" stroke="#0e0e0e" stroke-width=".18"/>
<text font-size="3.5" fill="#0e0e0e" x="121.7" y="186.8">Project</text>
<g font-size="2.8" fill="#0e0e0e">
<text x="127.6" y="191.3">A</text>
<text x="139.4" y="191.2">sme-pcb-energysolution-s01.PrjPcb</text>
<text x="193.4" y="191.2">1.0</text>
</g>
<g font-size="2.3">
<text x="30.5" y="3.3">1</text>
<text x="93" y="3.3">2</text>
<text x="155.9" y="3.3">3</text>
<text x="218.5" y="3.3">4</text>
<text x="1.7" y="25.8">A</text>
<text x="247.5" y="25.8">A</text>
<text x="117.7" y="68.1">7</text>
<text x="122.5" y="69.4">VIN</text>
<text x="132.5" y="69.4">SW</text>
<text x="139.7" y="68.1">2</text>
<text x="1.9" y="76">B</text>
<text x="117.7" y="73.1">5</text>
<text x="122.5" y="74.3">EN</text>
<text x="129.6" y="74.3">VOUT</text>
<text x="139.7" y="73.1">3</text>
<text x="247.7" y="76">B</text>
<text x="117.7" y="82">6</text>
<text x="122.5" y="83.3">MODE</text>
<text x="133.2" y="80.4">FB</text>
<text x="139.7" y="79.1">4</text>
<text x="133.5" y="87.8" transform="rotate(-90 133.5 87.8)">GND</text>
<text x="132.2" y="92.4" transform="rotate(-90 132.2 92.4)">1</text>
<text x="1.8" y="126">C</text>
<text x="247.6" y="126">C</text>
<text x="1.8" y="176.2">D</text>
<text x="247.6" y="176.2">D</text>
<text x="122.1" y="191.2">Size:</text>
<text x="132" y="191.1">Project:</text>
<text x="183.7" y="191.1">Revision:</text>
<text x="121.9" y="194.9">Autor:Ismael Poblete V.</text>
<text x="166" y="194.9">Date: 5/24/2026</text>
<text x="183.7" y="194.9">Sheet 5 of 7</text>
<text x="30.5" y="198.7">1</text>
<text x="93" y="198.7">2</text>
<text x="155.9" y="198.7">3</text>
<text x="218.5" y="198.7">4</text>
</g>
<g font-size="2.3" fill="#0e0e0e">
<text x="73.8" y="51.1">Boost Converter 5V fixed</text>
<text x="124.8" y="56.9">L3</text>
<text x="135.7" y="58.1">IHLP1212BZEZ1R0M1Z</text>
<text x="92.8" y="65.1">22uF</text>
<text x="93.1" y="63.2">C13</text>
<text x="108.1" y="65.8">0.1uF</text>
<text x="108.1" y="63.3">C14</text>
<text x="120.7" y="66">U4</text>
<text x="126.7" y="66.1">TPS61022RWUR</text>
<text x="147.4" y="78.2">R19</text>
<text x="147.7" y="80.1">732K</text>
<text x="147.4" y="87.2">R20</text>
<text x="147.7" y="89.1">100K</text>
<text x="161.6" y="86.1">22uF</text>
<text x="161.9" y="84.2">C15</text>
<text x="172.6" y="86.1">22uF</text>
<text x="172.9" y="84.2">C16</text>
<text x="183.6" y="86.1">22uF</text>
<text x="183.9" y="84.2">C17</text>
<text x="200" y="188.5">SME</text>
<text x="200.2" y="191.1">Santiago, Chile</text>
</g>
<g font-size="2.3" fill="#262626">
<text x="48.4" y="59.4">TPS61022_VIN</text>
<text x="73.8" y="69.1">TPS61022_GND</text>
<text x="48.4" y="74.3">TPS61022_EN</text>
<text x="199.1" y="74.3">TPS61022_VOUT</text>
<text x="48.4" y="83.3">TPS61022_MODE</text>
<text x="48.4" y="91.3">TPS61022_GND</text>
<text x="74.8" y="90.1">TPS61022_GND</text>
<text x="146.7" y="101.1">TPS61022_GND</text>
</g>
</svg>
